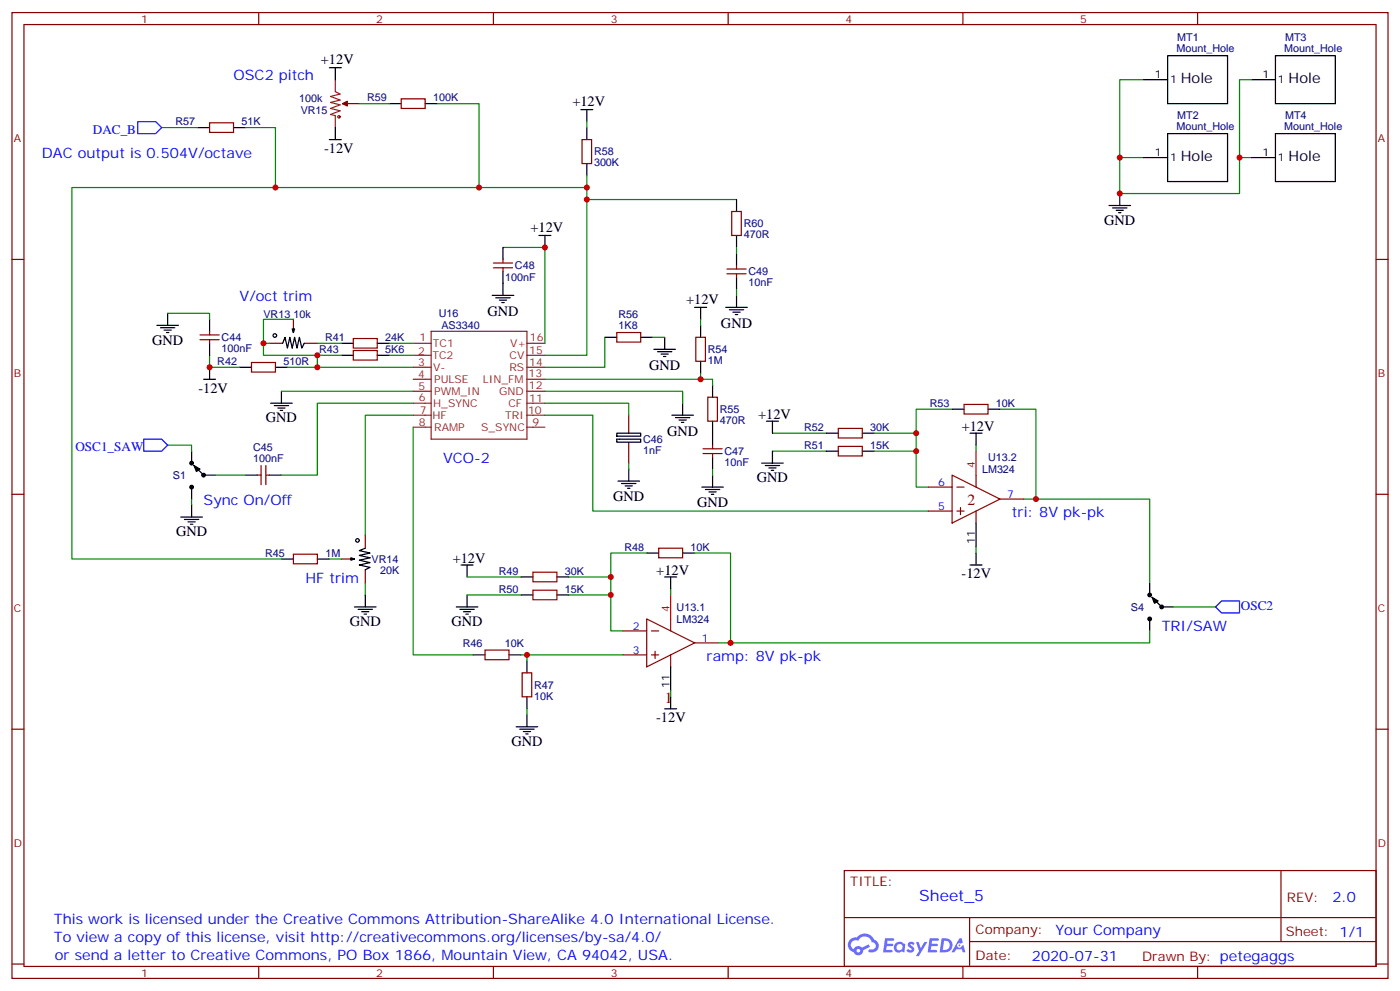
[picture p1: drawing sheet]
<svg xmlns="http://www.w3.org/2000/svg" width="412mm" height="292mm" viewBox="0 0 412 292" stroke-linecap="round" stroke-linejoin="round" font-family="sans-serif">
<g fill="none" stroke="#870000" stroke-width=".35">
<path d="M3.5 3.7h405.4v284.3h-405.4zM7.1 7.2h398.2v277.3h-398.2zM76.2 3.7v3.5M145.3 3.7v3.5M214.5 3.7v3.5M283.6 3.7v3.5M352.8 3.7v3.5M3.5 76.4h3.6M405.3 76.4h3.6M3.5 145.5h3.6M405.3 145.5h3.6M3.5 214.7h3.6"/>
<path d="M405.3 214.7h3.6M248.7 256.3h156.6v28.2h-156.6zM377.3 256.3v20.9M248.7 270.1h156.5M285.6 277.2h119.6M285.6 270.1v14.2M3.5 283.8h3.6M76.2 284.5v3.5M145.3 284.5v3.5M214.5 284.5v3.5M283.6 284.5v3.5M352.8 284.5v3.5"/>
<path d="M405.3 283.8h3.6"/>
</g>
<g fill="#5487ff">
<path d="M267.7 277.5a1.22 1.22 0 0 1 1.7 .2l-.4 .6a.47 .47 0 0 0-.3-.4 .47 .47 0 0 0-.5 .2l.1 .2a1.14 1.14 0 0 1 .8 1.8 1.14 1.14 0 0 1-1.9 0l-.2-.2 .5-.6 .7 .5a.29 .29 0 0 0 .3-.3 .29 .29 0 0 0-.2-.3 1.04 1.04 0 0 1-.6-1.7z"/>
<path d="M260.7 276.2h2.4l.3 .2-.2 .5-1.8 .1-.1 .8h1.5l.3 .4-.3 .4h-1.6l-.2 1.1h1.7l.2 .3-.2 .3-2.6 .1z"/>
<path d="M273.8 276.2h2.4l.3 .2-.1 .5-1.8 .1-.2 .8h1.6l.3 .4-.4 .4-1.6-.1-.1 1.1 1.7 .1 .2 .3-.2 .3-2.6 .1z"/>
<path d="M282.6 276.2h.7l.3 1.3-.6 .3a.69 .69 0 0 0-1 .3 .69 .69 0 0 0 .4 .9 .69 .69 0 0 0 .9-.6l.5-.2 .6 2.2h-.8l-.2-.9h-1.8l-.5 .9h-.8z"/>
<path d="M269.8 277.3h.8l.6 1.8 1.1-1.8h.9l-2.6 4.2h-.8l.9-1.5z"/>
<path d="M277.4 276.2l-.6 4.2h1.3a2.11 2.11 0 0 0 2.5-2.1 2.11 2.11 0 0 0-2.5-2.1zM278.1 277a1.39 1.39 0 0 1 1.7 1.4 1.39 1.39 0 0 1-1.8 1.2h-.3z"/>
<path d="M263.7 277.8a1.54 1.54 0 0 0-.1 2.2 1.54 1.54 0 0 0 2.2 .1l.6 .3 .3-2.3-.2-.3h-.4a1.49 1.49 0 0 0-2.4 0zM264 278.8a.94 .94 0 0 1 1.8 0 .94 .94 0 0 1-1.8 0z"/>
<path d="M250.4 276.6a2.18 2.18 0 0 0 1.1 3.7 1.44 1.44 0 0 0 1.6 .9 1.44 1.44 0 0 0 1.2-1.4l2-1.1-.5-.7-1.9 1a1.47 1.47 0 0 0-2.4 .4 1.39 1.39 0 0 1-.7-1.9 1.39 1.39 0 0 1 2-.5 2.12 2.12 0 0 1 2.2-1.3 2.12 2.12 0 0 1 1.9 1.7 1.14 1.14 0 0 1 1.1 1.4 1.14 1.14 0 0 1-1.7 .7 .43 .43 0 0 0-.5 .4 .43 .43 0 0 0 .4 .5 1.98 1.98 0 0 0 2.5-1.2 1.98 1.98 0 0 0-1.2-2.6 3.1 3.1 0 0 0-5.3-.6l-.9 .1zM252.3 279.9a.55 .55 0 0 1 1.1 0 .55 .55 0 0 1-1.1 0z"/>
<circle cx="282.6" cy="278.3" r=".26"/>
</g>
<g fill="none" stroke="#8c2424" stroke-width=".35">
<path d="M98.8 23.5v3.5l1.4 .7-2.8 .7 2.8 1.1-2.8 .7 2.8 .7-2.8 1 2.8 .7-2.8 1.1 1.4 .3v3.6M100.9 30.5h1.4M127 97.5h28.2v31.8h-28.2zM121.7 101.1h5.3M121.7 104.6h5.3M121.7 108.1h5.3M121.7 111.7h5.3M121.7 115.2h5.3M121.7 118.7h5.3M155.2 101.1h5.3M155.2 104.6h5.3M155.2 108.1h5.3"/>
<path d="M155.2 111.7h5.3M155.2 115.2h5.3M155.2 118.7h5.3M121.7 122.2h5.3M121.7 125.8h5.3M155.2 122.2h5.3M155.2 125.8h5.3"/>
</g>
<g fill="none" stroke="#000" stroke-width=".35">
<path d="M97 19.9h3.5M98.8 19.9v3.6M344 16.4h17.6v14.1h-17.6zM375.7 16.4h17.6v14.1h-17.6zM58.2 37.6h3.5M68.8 37.6h3.5M98.8 37.6v3.5M114.7 30.5h3.5M125.2 30.5h3.6M171.1 32.3h3.5M172.9 32.3v3.5M172.9 37.6v3.5"/>
<path d="M336.9 23.5h7.1M344 39.3h17.6v14.1h-17.6zM368.7 23.5h7M375.7 39.3h17.6v14.1h-17.6zM97 41.1h3.5M172.9 48.2v3.5M217 58.7v3.6M329.8 57v3.5M336.9 46.4h7.1M368.7 46.4h7M148.2 72.8v3.6M148.2 79.9v7.1"/>
<path d="M158.7 69.3h3.6M160.5 69.3v3.5M217 69.3v3.5M217 74.6v3.5M326.7 60.5h6.3M327.7 61.2h4.3M328.8 61.9h2.1M329.5 62.6h.7M46.2 95.8h6.4M47.3 96.5h4.2M48.3 97.2h2.1M49 97.9h.7"/>
<path d="M49.4 92.3v3.5M61.7 94v3.5M86.4 96.8v1.1l-.3-1.1h.7l-.4 1.1M145 87h6.3M146 87.7h4.3M147.1 88.4h2.1M147.8 89.1h.7M178.2 99.3h3.5M188.7 99.3h3.6M195.8 99.3v3.5M204.6 90.5h3.5M206.4 90.5v3.5"/>
<path d="M206.4 95.8v3.5M213.8 90.5h6.3M214.8 91.2h4.3M215.9 91.9h2.1M216.6 92.6h.7M217 81.7v3.5M217 87v3.5M60 111.7h3.5M61.7 101.1v3.5M61.7 108.1v3.6M70.6 108.1h3.5M79.7 118.7h6.4"/>
<path d="M80.8 119.4h4.2M81.1 108.1h3.6M82.9 115.2v3.5M83.3 101.1l.7-1.8 .7 3.2 .7-3.2 .7 3.2 .7-3.2 .7 3.2 .7-3.2 .7 3.2 .7-1.4M100.5 101.1h3.6M100.5 104.6h3.6M111.1 101.1h3.6M111.1 104.6h3.6M192.6 102.8h6.4M193.7 103.5h4.2M194.7 104.2h2.1M195.4 105h.7"/>
<path d="M201.1 118.7v3.5M206.4 106.4v3.5M209.9 113.4v3.5M56.4 132.8v2.8M58.2 138.1l1.8 1.8M60.7 139.9h2.8M72.3 139.9h3.5M79.4 139.9h3.5M81.8 120.1h2.2M82.5 120.8h.8M181.7 129.3h7v.9h-7zM181.7 127.5h7v.9h-7z"/>
<path d="M185.2 138.1v3.5M197.9 122.2h6.4M199 122.9h4.2M200 123.6h2.1M200.7 124.4h.7M209.9 124v7.1M209.9 134.6v3.5M209.9 139.9v3.5M224.4 136.3h6.3M225.4 137.1h4.3M225.8 124h3.5M226.5 137.8h2.1"/>
<path d="M227.2 138.5h.7M227.5 124v3.5M227.5 132.8v3.5M243.4 132.8h3.5M243.4 127.5h3.5M254 132.8h3.5M254 127.5h3.5M280.5 120.5h3.5M285.8 127.5h3.5M287.5 127.5v3.6M291 120.5h3.6M53.3 152.2h6.3"/>
<path d="M54.3 152.9h4.3M55.4 153.6h2.1M56.1 154.3h.7M56.4 144.1v2.8M56.4 148.7v3.5M182 141.6h6.4M183.1 142.3h4.2M184.1 143.1h2.2M184.9 143.8h.7M206.7 143.4h6.4M207.8 144.1h4.2M208.8 144.8h2.2"/>
<path d="M209.5 145.5h.8M287.5 154v7M82.9 164.6h3.5M93.5 164.6h3.5M103.4 164.6h1l-1-.4v.7l1-.3M104.4 178.7h6.4M105.5 179.4h4.2M107.6 161.4l-1.8 .7 3.2 .7-3.2 .7 3.2 .7-3.2 .7 3.2 .7-3.2 .7 3.2 .7-1.4 .7M107.6 175.2v3.5M134.4 178.7h6.4M135.5 179.4h4.2M135.8 166.3h3.5"/>
<path d="M137.6 166.3v3.6M137.6 175.2v3.5M153.5 169.9h3.5M153.5 175.2h3.5M164 169.9h3.6M164 175.2h3.6M190.5 162.8h3.5M195.8 169.9h3.5M197.6 169.9v3.5M201.1 162.8h3.5M285.8 166.3h3.5M287.5 162.8v3.5"/>
<path d="M338.7 171.6v2.8M340.4 176.9l1.8 1.8M342.9 178.7h2.8M106.5 180.1h2.2M107.2 180.8h.7M136.5 180.1h2.1M137.2 180.8h.7M139.3 192.8h3.6M149.9 192.8h3.6M155.2 194.6v3.5M197.6 196.3v7.1M338.7 182.9v2.8"/>
<path d="M152 214h6.4M153.1 214.7h4.2M154.2 215.4h2.1M154.9 216.1h.7M155.2 205.1v3.6M155.2 210.4v3.6M195.8 208.7h3.5M197.6 205.1v3.6"/>
<circle cx="81" cy="98.8" r=".53"/>
<circle cx="105.3" cy="159.1" r=".53"/>
</g>
<g fill="none" stroke="#870000" stroke-width=".35">
<path d="M61.7 36.2h7.1v2.8h-7.1zM102.3 30.5h3.5M118.2 29.1h7v2.8h-7zM171.4 41.1h2.9v7.1h-2.9zM145.3 78.8h5.7M145.3 77.4h5.7M148.2 76.4v1M148.2 78.8v1.1M214.1 79.2h5.7M215.5 62.3h2.9v7h-2.9zM217 78.1v1.1M58.9 98.6h5.7"/>
<path d="M61.7 97.5v1.1M86.4 94v3.9M104.1 99.7h7v2.8h-7zM181.7 97.9h7v2.8h-7zM205 99.3h2.8v7.1h-2.8zM214.1 80.6h5.7M217 80.6v1.1M58.9 100h5.7M61.7 100v1.1M74.1 106.7h7v2.8h-7zM79.4 101.1h3.9M89.6 101.1h3.9"/>
<path d="M104.1 103.2h7v2.8h-7zM208.5 116.9h2.8v7.1h-2.8zM284 119.1h7v2.8h-7zM75.8 139.9h1.1M76.9 137.1v5.6M78.3 137.1v5.6M78.3 139.9h1.1M185.2 122.2v5.3M185.2 130.4v5.9M207.1 132.1h5.6M207.1 133.5h5.6M209.9 131.1v1"/>
<path d="M209.9 133.5v1.1M246.9 131.4h7.1v2.8h-7.1zM246.9 126.1h7.1v2.8h-7.1zM280.5 139.9l14.1 7-14.1 7.1zM287.5 139.9v3.5M107.6 157.5v3.9M273.4 143.4h7.1M273.4 150.5h7.1M281.9 143.4h2.1M281.9 150.5h2.1M282.9 149.4v2.1M287.5 150.5v3.5"/>
<path d="M294.6 146.9h7M86.4 163.2h7.1v2.8h-7.1zM100.5 164.6h3.9M107.6 167.7v3.9M157 168.5h7v2.8h-7zM157 173.7h7v2.9h-7zM194 161.4h7.1v2.8h-7.1zM142.9 191.4h7v2.8h-7zM153.8 198.1h2.8v7h-2.8zM183.4 185.7h7.1M183.4 192.8h7.1M190.5 182.2l14.1 7.1-14.1 7z"/>
<path d="M191.9 185.7h2.1M191.9 192.8h2.1M193 191.7v2.2M197.6 182.2v3.5M197.6 192.8v3.5M204.6 189.3h7.1"/>
</g>
<g fill="none" stroke="#008700" stroke-width=".35">
<path d="M47.6 37.6h10.6M72.3 37.6h8.8v17.6M105.8 30.5h8.9M128.8 30.5h12.3v24.7M172.9 35.8v1.8M336.9 23.5h-7.1v33.5h35.3v-33.5h3.6M172.9 58.7h44.1M172.9 51.7v3.5M329.8 46.4h7.1M365.1 46.4h3.6M148.2 72.8h12.3v28.3M217 72.8v1.8"/>
<path d="M49.4 92.3h12.3v1.7M86.4 94h-8.8v7.1h1.8M178.2 99.3v8.8h-17.7M192.3 99.3h3.5M206.4 94v1.8M217 85.2v1.8M61.7 104.6v3.5h8.9M77.6 101.1v3.5h22.9M82.9 115.2h38.8M84.7 108.1h37M93.5 101.1h7M93.5 104.6v3.5"/>
<path d="M114.7 101.1h7M114.7 104.6h7M121.7 118.7h-28.2v21.2h-10.6M160.5 115.2h40.6v3.5M160.5 118.7h24.7v3.5M160.5 111.7h49.4v1.7M160.5 104.6h12.4v-49.4h-151.7v109.4h61.7M206.4 109.9v1.8M49.4 131.1h7v1.7M63.5 139.9h8.8M121.7 122.2h-14.1v35.3M121.7 125.8v67h17.6"/>
<path d="M160.5 122.2h14.1v28.3h98.8M185.2 136.3v1.8M209.9 138.1v1.8M227.5 132.8h15.9M227.5 127.5h15.9M257.5 132.8h12.4M257.5 127.5h12.4M280.5 120.5h-10.6v22.9h3.5M287.5 131.1v1.7M294.6 120.5h10.6v26.4h-3.6M56.4 146.9v1.8M305.2 146.9h33.5v24.7"/>
<path d="M97 164.6h3.5M107.6 171.6v3.6M137.6 169.9h15.9M137.6 175.2h15.9M167.6 169.9h12.3M167.6 175.2h12.3M190.5 162.8h-10.6v22.9h3.5M197.6 173.4v1.8M204.6 162.8h10.6v26.5h-3.5M287.5 161v1.8M345.7 178.7h12.4M153.5 192.8h29.9"/>
<path d="M155.2 192.8v1.8M338.7 185.7v3.6h-123.5M155.2 208.7v1.7M197.6 203.4v1.7"/>
</g>
<g fill="#000" stroke="#000" stroke-width=".35">
<path d="M57.1 137.1l1.8 1-1 .7zM339.4 175.9l1.7 1-1 .7z"/>
<circle cx="56.4" cy="136.3" r=".53"/>
<circle cx="60" cy="139.9" r=".53"/>
<circle cx="56.4" cy="143.4" r=".53"/>
<circle cx="338.7" cy="175.2" r=".53"/>
<circle cx="342.2" cy="178.7" r=".53"/>
<circle cx="338.7" cy="182.2" r=".53"/>
</g>
<path d="M40.6 35.8h5.3l1.7 1.8-1.7 1.7h-5.3zM42.3 129.3h5.3l1.8 1.8-1.8 1.7h-5.3zM358.1 178.7l1.7-1.8h5.3v3.5h-5.3z" fill="none" stroke="#00f" stroke-width=".35"/>
<path d="M287.5 132.8v7.1M197.6 175.2v7" fill="none" stroke="#f00" stroke-width=".35"/>
<path d="M100.9 30.5l1.4-.7v1.4z" fill="#870000" stroke="#870000" stroke-width=".35"/>
<circle cx="99.8" cy="34.4" r=".35" fill="none" stroke="#a10000" stroke-width=".35"/>
<g fill="#c00">
<circle cx="365.1" cy="46.4" r=".88"/>
<circle cx="329.8" cy="57" r=".88"/>
<circle cx="329.8" cy="46.4" r=".88"/>
<circle cx="305.2" cy="146.9" r=".88"/>
<circle cx="172.9" cy="58.7" r=".88"/>
<circle cx="172.9" cy="55.2" r=".88"/>
<circle cx="81.1" cy="55.2" r=".88"/>
<circle cx="206.4" cy="111.7" r=".88"/>
<circle cx="269.9" cy="127.5" r=".88"/>
<circle cx="269.9" cy="132.8" r=".88"/>
<circle cx="179.9" cy="175.2" r=".88"/>
<circle cx="179.9" cy="169.9" r=".88"/>
<circle cx="77.6" cy="101.1" r=".88"/>
<circle cx="61.7" cy="108.1" r=".88"/>
<circle cx="93.5" cy="104.6" r=".88"/>
<circle cx="93.5" cy="108.1" r=".88"/>
<circle cx="155.2" cy="192.8" r=".88"/>
<circle cx="160.5" cy="72.8" r=".88"/>
<circle cx="141.1" cy="55.2" r=".88"/>
<circle cx="215.2" cy="189.3" r=".88"/>
</g>
<g font-size="4.6" fill="#800">
<text x="285" y="148.7">2</text>
<text x="195.8" y="206.9">1</text>
</g>
<text font-size="4.6" fill="#00f" x="270.8" y="265.3">Sheet_5</text>
<g font-size="4.2" fill="#00f">
<text x="68.8" y="23.5">OSC2 pitch</text>
<text x="12.3" y="46.4">DAC output is 0.504V/octave</text>
<text x="70.6" y="88.7">V/oct trim</text>
<text x="130.5" y="136.3">VCO-2</text>
<text x="60" y="148.7">Sync On/Off</text>
<text x="298.1" y="152.2">tri: 8V pk-pk</text>
<text x="90" y="171.6">HF trim</text>
<text x="342.2" y="185.7">TRI/SAW</text>
<text x="208.1" y="194.6">ramp: 8V pk-pk</text>
<text x="392.5" y="265.6">2.0</text>
<text x="15.9" y="272.2">This work is licensed under the Creative Commons Attribution-ShareAlike 4.0 International License.</text>
<text x="310.9" y="275.1">Your Company</text>
<text x="15.9" y="277.5">To view a copy of this license, visit http://creativecommons.org/licenses/by-sa/4.0/</text>
<text x="16.2" y="282.8">or send a letter to Creative Commons, PO Box 1866, Mountain View, CA 94042, USA.</text>
<text x="304" y="282.9">2020-07-31</text>
</g>
<g font-size="4.2">
<text x="94.5" y="18.9">+12V</text>
<text x="347.8" y="24.5">Hole</text>
<text x="379.6" y="24.5">Hole</text>
<text x="168.6" y="31.2">+12V</text>
<text x="95.5" y="45.1">-12V</text>
<text x="347.8" y="47.5">Hole</text>
<text x="379.6" y="47.5">Hole</text>
<text x="156.3" y="68.3">+12V</text>
<text x="325.3" y="66.1">GND</text>
<text x="202.1" y="89.4">+12V</text>
<text x="143.6" y="93">GND</text>
<text x="44.8" y="101.4">GND</text>
<text x="212.4" y="96.5">GND</text>
<text x="191.2" y="108.8">GND</text>
<text x="58.4" y="115.6">-12V</text>
<text x="78.3" y="124.4">GND</text>
<text x="223.3" y="123.3">+12V</text>
<text x="196.5" y="128.2">GND</text>
<text x="283.3" y="126.8">+12V</text>
<text x="223" y="142">GND</text>
<text x="180.6" y="147.6">GND</text>
<text x="205.3" y="149.4">GND</text>
<text x="51.9" y="157.9">GND</text>
<text x="133.3" y="165.6">+12V</text>
<text x="193.3" y="169.2">+12V</text>
<text x="283.2" y="170.2">-12V</text>
<text x="103" y="184.3">GND</text>
<text x="133" y="184.3">GND</text>
<text x="193.3" y="212.5">-12V</text>
<text x="150.6" y="219.6">GND</text>
</g>
<g font-size="3.9" fill="#00f">
<text x="27.4" y="39.5">DAC_B</text>
<text x="22.2" y="132.8">OSC1_SAW</text>
<text x="365.5" y="179.4">OSC2</text>
</g>
<g font-size="3.9" fill="#800">
<text x="250.5" y="260.9">TITLE:</text>
<text x="379.1" y="265.6">REV:</text>
<text x="287.4" y="275.1">Company:</text>
<text x="378.7" y="275.7">Sheet: 1/1</text>
<text x="287.4" y="282.8">Date:</text>
<text x="336.4" y="282.8">Drawn By: petegaggs</text>
</g>
<g font-size="3.2" fill="#800">
<text x="41.6" y="6.7">1</text>
<text x="110.8" y="6.7">2</text>
<text x="179.9" y="6.7">3</text>
<text x="249.1" y="6.7">4</text>
<text x="318.2" y="6.7">5</text>
<text x="4.1" y="41.8">A</text>
<text x="405.9" y="41.8">A</text>
<text x="4.1" y="110.9">B</text>
<text x="405.9" y="110.9">B</text>
<text x="4.1" y="180.1">C</text>
<text x="405.9" y="180.1">C</text>
<text x="4.1" y="249.2">D</text>
<text x="405.9" y="249.2">D</text>
<text x="41.6" y="287.5">1</text>
<text x="110.8" y="287.5">2</text>
<text x="179.9" y="287.5">3</text>
<text x="249.1" y="287.5">4</text>
<text x="318.2" y="287.5">5</text>
</g>
<g font-size="3.2" fill="#000080">
<text x="346.6" y="15.3">Mount_Hole</text>
<text x="346.8" y="12.1">MT1</text>
<text x="378.3" y="15.3">Mount_Hole</text>
<text x="378.5" y="12.1">MT3</text>
<text x="108.1" y="29.9">R59</text>
<text x="127.6" y="29.9">100K</text>
<text x="88.1" y="30.1">100k</text>
<text x="88.6" y="33.6">VR15</text>
<text x="346.8" y="35.1">MT2</text>
<text x="378.5" y="35.1">MT4</text>
<text x="51.7" y="36.9">R57</text>
<text x="71.1" y="36.9">51K</text>
<text x="346.6" y="38.3">Mount_Hole</text>
<text x="378.3" y="38.3">Mount_Hole</text>
<text x="175" y="45.8">R58</text>
<text x="175" y="48.9">300K</text>
<text x="219.1" y="70.1">470R</text>
<text x="219.1" y="66.9">R60</text>
<text x="148.8" y="82.8">100nF</text>
<text x="151.7" y="79.3">C48</text>
<text x="220.5" y="81.1">C49</text>
<text x="220.5" y="84.2">10nF</text>
<text x="77.6" y="93.5">VR13</text>
<text x="86.4" y="93.5">10k</text>
<text x="129.3" y="93.4">U16</text>
<text x="182.2" y="93.7">R56</text>
<text x="65.3" y="100.5">C44</text>
<text x="95.8" y="100.4">R41</text>
<text x="113.5" y="100.4">24K</text>
<text x="130" y="96.9">AS3340</text>
<text x="182.2" y="96.8">1K8</text>
<text x="64" y="107.5">R42</text>
<text x="65.3" y="103.6">100nF</text>
<text x="83.5" y="107.5">510R</text>
<text x="94" y="103.9">R43</text>
<text x="113.5" y="103.9">5K6</text>
<text x="208.5" y="107.2">1M</text>
<text x="208.5" y="104">R54</text>
<text x="273.9" y="119.8">R53</text>
<text x="293.4" y="119.8">10K</text>
<text x="212" y="124.8">470R</text>
<text x="212" y="121.6">R55</text>
<text x="189.4" y="130.4">C46</text>
<text x="236.9" y="126.9">R52</text>
<text x="256.3" y="126.9">30K</text>
<text x="74.5" y="136">100nF</text>
<text x="74.5" y="132.8">C45</text>
<text x="189.4" y="133.6">1nF</text>
<text x="213.4" y="137.1">10nF</text>
<text x="213.4" y="134">C47</text>
<text x="236.9" y="132.2">R51</text>
<text x="256.3" y="132.2">15K</text>
<text x="291" y="135.8">U13.2</text>
<text x="50.9" y="141">S1</text>
<text x="289.3" y="139.3">LM324</text>
<text x="78.1" y="163.9">R45</text>
<text x="95.8" y="163.9">1M</text>
<text x="109.5" y="165.7">VR14</text>
<text x="184" y="162.2">R48</text>
<text x="203.4" y="162.2">10K</text>
<text x="112" y="168.9">20K</text>
<text x="146.9" y="169.2">R49</text>
<text x="166.4" y="169.2">30K</text>
<text x="146.9" y="174.5">R50</text>
<text x="166.4" y="174.5">15K</text>
<text x="199.3" y="179.9">U13.1</text>
<text x="333.1" y="179.8">S4</text>
<text x="199.3" y="183.4">LM324</text>
<text x="136.3" y="190.4">R46</text>
<text x="148.8" y="190.4">10K</text>
<text x="157.3" y="202.8">R47</text>
<text x="157.3" y="205.9">10K</text>
</g>
<g font-size="3.2">
<text x="340.2" y="23.1">1</text>
<text x="371.9" y="23.1">1</text>
<text x="344.7" y="24.5">1</text>
<text x="376.4" y="24.5">1</text>
<text x="340.2" y="46">1</text>
<text x="344.7" y="47.4">1</text>
<text x="371.9" y="46">1</text>
<text x="376.4" y="47.4">1</text>
<text x="287.2" y="160.1" transform="rotate(-90 287.2 160.1)">11</text>
<text x="197.2" y="202.5" transform="rotate(-90 197.2 202.5)">11</text>
</g>
<g font-size="3.2" fill="#8d2323">
<text x="123.5" y="100.4">1</text>
<text x="156.1" y="100.5">16</text>
<text x="123.2" y="107.9">3</text>
<text x="123.2" y="104.4">2</text>
<text x="127.4" y="105.6">TC2</text>
<text x="127.5" y="102.2">TC1</text>
<text x="150.1" y="105.7">CV</text>
<text x="150.3" y="102.1">V+</text>
<text x="155.9" y="107.8">14</text>
<text x="155.9" y="104.2">15</text>
<text x="123.2" y="111.3">4</text>
<text x="127.6" y="109.2">V-</text>
<text x="127.9" y="112.7">PULSE</text>
<text x="142.2" y="112.7">LIN_FM</text>
<text x="150" y="109.2">RS</text>
<text x="155.7" y="111.1">13</text>
<text x="123.3" y="114.8">5</text>
<text x="123.3" y="118.2">6</text>
<text x="127.6" y="119.8">H_SYNC</text>
<text x="127.9" y="116.2">PWM_IN</text>
<text x="147" y="116.3">GND</text>
<text x="149.8" y="119.9">CF</text>
<text x="155.8" y="114.5">12</text>
<text x="155.9" y="118.4">11</text>
<text x="123.4" y="125.3">8</text>
<text x="123.6" y="122">7</text>
<text x="127.4" y="123.3">HF</text>
<text x="148.8" y="123.3">TRI</text>
<text x="155.6" y="121.8">10</text>
<text x="156.9" y="125.4">9</text>
<text x="127.9" y="126.8">RAMP</text>
<text x="141.7" y="126.8">S_SYNC</text>
</g>
<g font-size="3.2" fill="#f00">
<text x="287.2" y="137.8" transform="rotate(-90 287.2 137.8)">4</text>
<text x="197.2" y="180.1" transform="rotate(-90 197.2 180.1)">4</text>
</g>
<g font-size="3.2" fill="#00f">
<text x="276.3" y="143.1">6</text>
<text x="296.7" y="146.6">7</text>
<text x="276.3" y="150.1">5</text>
<text x="186.4" y="185.4">2</text>
<text x="206.7" y="188.9">1</text>
<text x="186.4" y="192.4">3</text>
</g>
</svg>
